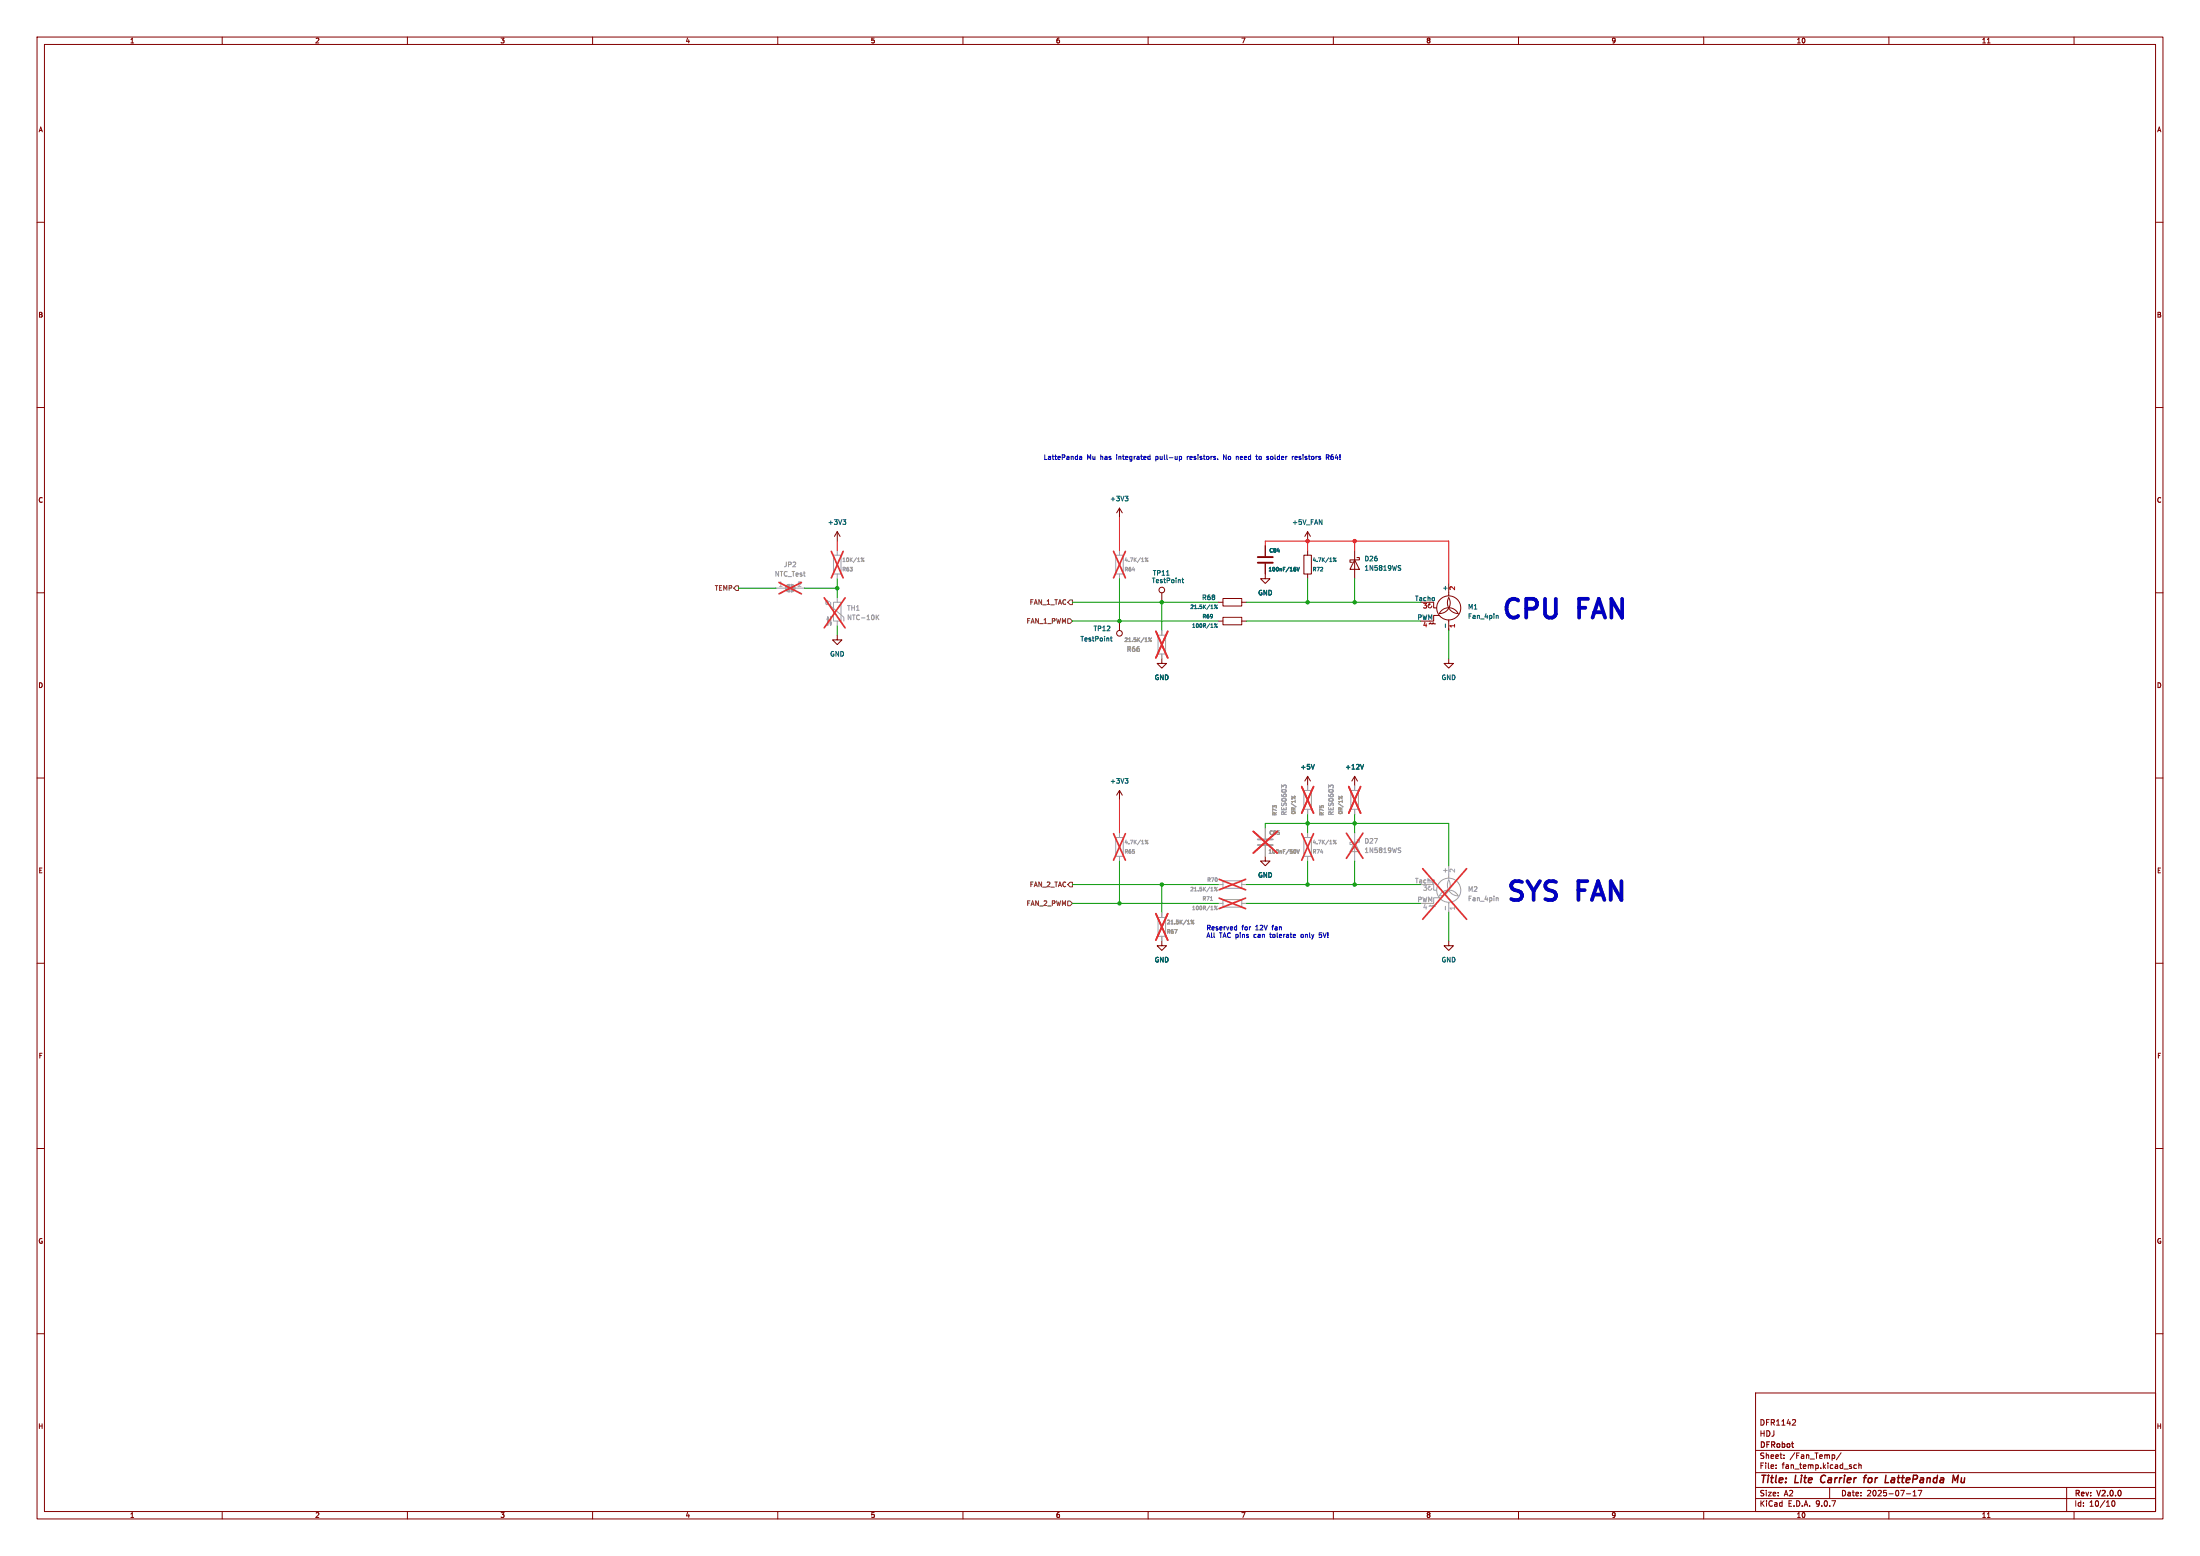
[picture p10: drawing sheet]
<svg xmlns="http://www.w3.org/2000/svg" width="594mm" height="420mm" viewBox="0 0 594 420" stroke-linecap="round" stroke-linejoin="round" font-family="sans-serif">
<g fill="none" stroke="#840000" stroke-width=".27">
<path d="M10 10h574v400h-574zM12 12h570v396h-570zM60 10v2M110 10v2M160 10v2M210 10v2M260 10v2M310 10v2M360 10v2M410 10v2M460 10v2M510 10v2"/>
<path d="M536.6 11.6h.7M560 10v2M10 60h2M582 60h2M10 110h2M582 110h2M302.3 137.2v2.5M302.3 137.2l-.8 1.2M302.3 137.2l.7 1.2M226.1 143.5l-.8 1.3M226.1 143.5l.7 1.3M226.1 143.5v2.6"/>
<path d="M341.6 152.1v4.1h1.3l-1.3 1.3-1.2-1.3h1.2M341.6 147.3v2.8M352 149.9h2.1v5h-2.1zM353.1 143.5l-.8 1.3M353.1 143.5l.7 1.3M353.1 143.5v2.6M353.1 148.6v1.3M353.1 154.9v1.3M365.8 151.1l1.2 2.6h-2.5zM365.8 148.6v7.6M366.4 150.5h.6v.6h-2.5v.7h.6M391.2 157.5v3.3"/>
<path d="M10 160h2M226.1 171.5v1.2h1.2l-1.2 1.3-1.3-1.3h1.3M302.3 167.6v2.6M313.7 177.8v1.3h1.3l-1.3 1.2-1.3-1.2h1.3M313.7 160v2.6M328.9 167.6h1.3M328.9 162.6h1.3M330.2 166.6h5.1v2.1h-5.1zM330.2 161.5h5.1v2.1h-5.1zM335.3 167.6h1.2M335.3 162.6h1.2M385.8 168.4h.3v-.3h.2v.3h.5v-.3h.3v.3h.5"/>
<path d="M385.8 162.9l.3 .2M386.1 163.1l-.5 .3 .1 .5 .6 .2 .3-.5M386.1 163.1l-.1 .2M387.1 162.6v1.5h.8M388.6 166.1h-1.5v1.5h-1M391.2 177.8v1.3h1.2l-1.2 1.2-1.3-1.2h1.3M391.2 161.3a2.86 2.86 0 0 1-2.6 4.3 2.84 2.84 0 0 1 2.6-1.6 2.84 2.84 0 0 1 2.5 1.6 2.92 2.92 0 0 1-2.5-4.3zM391.2 167.3v2.9M582 160h2M10 210h2M302.3 213.4v2.5M302.3 213.4l-.8 1.2"/>
<path d="M302.3 213.4l.7 1.2M353.1 209.6v2.5M353.1 209.6l-.8 1.2M353.1 209.6l.7 1.2M365.8 209.6v2.5M365.8 209.6l-.8 1.2M365.8 209.6l.7 1.2M582 210h2M341.6 231.1v1.3h1.3l-1.3 1.3-1.2-1.3h1.2M313.7 254v1.3h1.3l-1.3 1.2-1.3-1.2h1.3M391.2 254v1.3h1.2l-1.2 1.2-1.3-1.2h1.3M10 260h2"/>
<path d="M582 260h2M10 310h2M582 310h2M10 360h2M474 376h108v32h-108zM582 360h2M474 397.5h108M474 391.5h108M479.5 396.2v.2M479.5 395.4v.2M481.7 393.5v.2M481.7 392.7v.2"/>
<path d="M484.5 383.2l.3 .3-.1 .3-.8 .9h.9M495.2 392.7l.2 .3-.2 .6M497.1 392.1l-1.3 1.9M501.2 395.4h-.4l-.3 .3 .2 .6h.5M501.9 395.5l.6-.1v1M501.9 394.9v1.5M60 408v2M110 408v2M160 408v2M210 408v2M260 408v2M310 408v2"/>
<path d="M360 408v2M410 408v2M460 408v2M474 404.5h108M474 401.5h108M494 401.5v3M510 408v2M514.7 403.2h1.2M516.5 403.8h.9M516.5 402.7l.5-.4v1.5M517.9 402.3h1l-.7 1.5M536.6 409.6h.7"/>
<path d="M558 401.5v6.5M560 408v2M570.3 405.2l.2-.1a.8 .8 0 0 1 .6 .7 .8 .8 0 0 1-.6 .8l-.3-.6z"/>
<circle cx="313.7" cy="159.3" r=".76"/>
<circle cx="302.3" cy="170.9" r=".76"/>
<circle cx="391.2" cy="164.1" r="3.3"/>
</g>
<path d="M491.9 398.5l-.3 .8 .2 .8M503.1 398.9h.8M504 398.2l-.5 .3-.2 1.7M510.9 399.4l-.3 .3 .2 .5M527.4 398.2l.5 1.4 .8-1.4-.2 2M529.6 398.9l-.1 1 .2 .3M509 400.2h.9" fill="none" stroke="#840000" stroke-width=".4"/>
<g fill="none" stroke="#a1a1a1" stroke-width=".27">
<path d="M209.5 158.8h2.6M212.4 158l.7-.3v2.1a1.02 1.02 0 0 1-.9-.7 1.02 1.02 0 0 1 .2-1.1zM213.6 157.7a1.02 1.02 0 0 1 1 1.1 1.02 1.02 0 0 1-1 1zM214.6 158.8h2.6M225 149.9h2.1v5h-2.1zM226.1 148.6v1.3M226.1 154.9v1.3M301.2 149.9h2.1v5h-2.1zM302.3 148.6v1.3M302.3 154.9v1.3M223.5 162.3l-.1 .9-.3-.1-.2-.4M223.5 162.3l-.2-.2-.3 .2 .4 .3 .5-.3"/>
<path d="M224.3 162.6v1l3.5 3v1M225 162.6h2.1v5h-2.1zM226.1 161.3v1.3M226.1 167.6v1.3M312.7 171.5h2v5h-2zM313.7 170.2v1.3M313.7 176.5v1.3M346.5 212.2l.2-.3 .6 .3M346.5 212.3l-.5-.4v.8M352 213.4h2.1v5h-2.1zM353.1 212.1v1.3M353.1 218.4v1.3"/>
<path d="M359.2 212.3l-.5-.4v.8M359.2 212.2l.2-.3 .6 .3M364.7 213.4h2.1v5h-2.1zM365.8 212.1v1.3M365.8 218.4v1.3M301.2 226.1h2.1v5h-2.1zM302.3 224.8v1.3M302.3 231.1v1.3M328.9 238.8h1.3M330.2 237.7h5.1v2.1h-5.1zM335.3 238.8h1.2M341.6 223.5v2.8"/>
<path d="M341.6 228.3v2.8M352 226.1h2.1v5h-2.1zM353.1 224.8v1.3M353.1 231.1v1.3M365.8 227.3l1.2 2.6h-2.5zM365.8 224.8v7.6M366.4 226.7h.6v.6h-2.5v.7h.6M385.8 239.1l.3 .2M386.1 239.3l-.5 .3 .1 .5 .6 .2 .3-.5M386.1 239.3l-.1 .2M387.1 238.8v1.5h.8M391.2 237.5a2.86 2.86 0 0 1-2.6 4.3 2.84 2.84 0 0 1 2.6-1.6 2.84 2.84 0 0 1 2.5 1.6 2.92 2.92 0 0 1-2.5-4.3z"/>
<path d="M391.2 233.7v3.3M312.7 247.7h2v5h-2zM313.7 246.4v1.3M313.7 252.7v1.3M328.9 243.8h1.3M330.2 242.8h5.1v2.1h-5.1zM335.3 243.8h1.2M385.8 244.6h.3v-.3h.2v.3h.5v-.3h.3v.3h.5M388.6 242.3h-1.5v1.5h-1M391.2 243.5v2.9"/>
<circle cx="391.2" cy="240.3" r="3.3"/>
</g>
<g fill="none" stroke="#989898" stroke-width=".27">
<path d="M232.6 150.6l.2 .1-.2 .1M233.3 150.6l-.8 1M310 150.6l-.8 1M236.8 166.5l.5 .8M237.3 166l-.7 .7M310.9 172.2l-.8 1M348.7 214.9l1 .8M361.4 214.9l1 .8M310 226.8l-.8 1M328.7 239.5l-.8 1M349.6 229.3a.63 .63 0 0 1 0 1M350.2 229.3l.3 1 .3-1"/>
<path d="M360.8 226.8l-.8 1M377.7 229.5l.4 .1 .1 .3-.5 .2M377.7 228.9h.5M322.3 248.4l-.7 1M326.8 243h.6M328.7 244.6l-.8 1M390.3 244.6v1M404.3 242.3l-.3 .1"/>
<circle cx="233.1" cy="151.4" r=".14"/>
<circle cx="309.3" cy="150.7" r=".14"/>
<circle cx="309.8" cy="151.4" r=".14"/>
<circle cx="310.3" cy="172.3" r=".14"/>
<circle cx="310.7" cy="173" r=".14"/>
<circle cx="349.6" cy="215" r=".14"/>
<circle cx="362.3" cy="215" r=".14"/>
<circle cx="309.3" cy="226.9" r=".14"/>
<circle cx="309.8" cy="227.6" r=".14"/>
<circle cx="328" cy="239.6" r=".14"/>
<circle cx="360.1" cy="226.9" r=".14"/>
<circle cx="360.6" cy="227.6" r=".14"/>
<circle cx="321.7" cy="248.5" r=".14"/>
<circle cx="322.2" cy="249.2" r=".14"/>
<circle cx="328" cy="244.7" r=".14"/>
<circle cx="328.5" cy="245.4" r=".14"/>
<circle cx="328.5" cy="240.3" r=".14"/>
</g>
<g fill="none" stroke="#e12e31" stroke-width=".46">
<path d="M210.3 157.2l6.1 3.1M216.4 157.2l-6.1 3.1M224.5 148.8l3.2 7.2M227.7 148.8l-3.2 7.2M300.7 148.8l3.2 7.2M303.9 148.8l-3.2 7.2M222.5 161.4l5.7 8.1M228.2 161.4l-5.7 8.1M312.1 170.4l3.2 7.2M315.3 170.4l-3.2 7.2M351.5 212.3l3.2 7.2M354.7 212.3l-3.2 7.2"/>
<path d="M364.2 212.3l3.2 7.2M367.4 212.3l-3.2 7.2M300.7 225l3.2 7.2M303.9 225l-3.2 7.2M329.2 237.3l7.1 2.9M336.3 237.3l-7.1 2.9M338.4 224.4l6.5 5.9M344.9 224.4l-6.5 5.9M351.5 225l3.2 7.2M354.7 225l-3.2 7.2M363.5 224.9l4.5 6.8M368 224.9l-4.5 6.8"/>
<path d="M384.1 234.5l11.9 13.6M396 234.5l-11.9 13.6M312.1 246.6l3.2 7.2M315.3 246.6l-3.2 7.2M329.2 242.4l7.1 2.9M336.3 242.4l-7.1 2.9"/>
</g>
<path d="M339.6 226.6h4.1M339.6 228.1h4.1" fill="none" stroke="#a1a1a1" stroke-width=".51"/>
<g fill="none" stroke="#006464" stroke-width=".27">
<path d="M303.8 133.9h.8l-.5 .5M304.3 134.4l.3 .3-.3 .5M227.6 140.3h.8l-.5 .5M228.1 140.8l.3 .2-.3 .5M315 155.3h.7M319.1 156.5h.5M319.3 156v1.1l.3 .2M349.5 153.5l.4 .2-.1 .3-.3 .1M349.6 153.1h.2M350.2 153.1l.3 1 .3-1M360.8 150.6l-.8 1M377.7 153.3l.4 .1 .1 .3-.5 .2"/>
<path d="M377.7 152.7h.5M299.8 172.2h.5M300 171.8v1.1l.3 .1M328.7 168.4l-.8 1M328.7 163.3l-.8 1M390.3 168.4v1M303.8 210.1h.8l-.5 .5M304.3 210.6l.3 .3-.3 .5M354.9 206.3l-.4 1.3M368.2 206.3l-.4 1.3"/>
<circle cx="360.1" cy="150.7" r=".14"/>
<circle cx="360.6" cy="151.4" r=".14"/>
<circle cx="328" cy="168.5" r=".14"/>
<circle cx="328.1" cy="163.4" r=".14"/>
<circle cx="328.5" cy="169.2" r=".14"/>
<circle cx="328.5" cy="164.1" r=".14"/>
</g>
<g fill="#a1a1a1" stroke="#a1a1a1" stroke-width=".27">
<path d="M223.5 166.5l.3 .8h-.5l.2-.8v2.3z"/>
<path d="M224.3 166.5v2.3l-.3-.8h.5l-.2 .8z"/>
<path d="M212.4 158l.7-.3v2.1a1.02 1.02 0 0 1-.9-.7 1.02 1.02 0 0 1 .2-1.1z"/>
<path d="M213.6 157.7a1.02 1.02 0 0 1 1 1.1 1.02 1.02 0 0 1-1 1z"/>
</g>
<path d="M339.6 150.4h4.1M339.6 151.9h4.1" fill="none" stroke="#840000" stroke-width=".51"/>
<path d="M198.8 158.1h.6v1.3h-.6l-.7-.6zM288.3 167h.6l.7 .6-.7 .7h-.6zM288.9 161.9h.7v1.3h-.7l-.6-.6zM288.9 238.1h.7v1.3h-.7l-.6-.6zM288.3 243.2h.6l.7 .6-.7 .7h-.6z" fill="none" stroke="#725600" stroke-width=".27"/>
<g fill="none" stroke="#009600" stroke-width=".27">
<path d="M199.4 158.8h10.1M217.2 158.8h8.9M226.1 156.2v5.1M302.3 156.2v11.4M353.1 156.2v6.4M365.8 156.2v6.4M226.1 168.9v2.6M289.6 162.6h39.3M289.6 167.6h39.3M313.7 162.6v7.6M336.5 162.6h47M336.5 167.6h47"/>
<path d="M391.2 170.2v7.6M353.1 219.7v5.1M365.8 219.7v5.1M289.6 238.8h39.3M302.3 232.4v11.4M313.7 238.8v7.6M336.5 238.8h47M341.6 223.5v-1.2h49.6v11.4M353.1 232.4v6.4M365.8 232.4v6.4M289.6 243.8h39.3M336.5 243.8h47"/>
<path d="M391.2 246.4v7.6"/>
</g>
<path d="M302.3 139.7v8.9M226.1 146.1v2.5M341.6 147.3v-1.2h49.6v11.4M353.1 146.1v2.5M365.8 146.1v2.5M302.3 215.9v8.9" fill="none" stroke="#ff0f00" stroke-width=".27"/>
<g fill="none" stroke="#0000c2" stroke-width=".27">
<path d="M291.5 123.2h.4l.2 .2v.6h-.5l-.1-.4 .6-.1M310 123.2h.5M310.5 122.8v1.2h-.5M318.4 123.2h.4l.2 .2-.1 .6h-.5M318.4 123.2v1.3M320.6 123.2v.8M320.8 123.2l-.2 .2M328.8 123.9v.1M330.3 124v-1.2l.8 1.2M334 123.2l.3 .2M339.1 123.2h.4M339.2 123.8l.3 .2"/>
<path d="M342.4 123.6l.2 .2-.2 .2M342.4 123.2h.1M349.3 123.2l-.4 .2M350.1 123.2l-.5 .2 .1 .6h.4M350.2 123.5l-.6 .1M358.1 123.4h.6l.1-.5-.7-.1v1.2M358.4 123.4l.4 .6M359.5 122.9l-.2 .9 .3 .2M359.6 123.2l-.3 .3M333.5 250.2h.4M333.9 249.7v1.3M333.9 250.9l-.4 .1"/>
<path d="M351.4 252.3v.7M356.1 252.9l.5 .2M356.8 251.8h-.6l-.1 .6 .5-.1"/>
</g>
<g fill="#009600" stroke="#009600" stroke-width=".27">
<circle cx="353.1" cy="238.8" r=".46"/>
<circle cx="353.1" cy="222.3" r=".46"/>
<circle cx="365.8" cy="222.3" r=".46"/>
<circle cx="365.8" cy="238.8" r=".46"/>
<circle cx="302.3" cy="243.8" r=".46"/>
<circle cx="313.7" cy="238.8" r=".46"/>
<circle cx="313.7" cy="162.6" r=".46"/>
<circle cx="302.3" cy="167.6" r=".46"/>
<circle cx="226.1" cy="158.8" r=".46"/>
<circle cx="365.8" cy="162.6" r=".46"/>
<circle cx="353.1" cy="162.6" r=".46"/>
</g>
<g fill="#ff0f00" stroke="#ff0f00" stroke-width=".27">
<circle cx="353.1" cy="146.1" r=".46"/>
<circle cx="365.8" cy="146.1" r=".46"/>
</g>
<g font-size="7.1" fill="#0000c2">
<text x="405.1" y="167.4">CPU</text>
<text x="426.5" y="167.4">FAN</text>
<text x="406.4" y="243.6">SYS</text>
<text x="426.3" y="243.6">FAN</text>
</g>
<g font-size="2.8" fill="#840000">
<text x="475" y="400.9">Title:</text>
<text x="484.7" y="400.9">Lite</text>
<text x="492.4" y="400.9">Carrier</text>
<text x="504.9" y="400.9">for</text>
<text x="511.4" y="400.9">LattePanda</text>
<text x="530.4" y="400.9">Mu</text>
</g>
<g font-size="2.1" fill="#840000">
<text x="475" y="388">HDJ</text>
<text x="475" y="385">DFR1142</text>
<text x="475" y="394">Sheet:</text>
<text x="475" y="391.2">DFRobot</text>
<text x="483.2" y="394">/Fan_Temp/</text>
<text x="475" y="396.7">File:</text>
<text x="481.1" y="396.7">fan_temp.kicad_sch</text>
<text x="475" y="406.9">KiCad</text>
<text x="475" y="404.1">Size:</text>
<text x="481.7" y="404.1">A2</text>
<text x="482.7" y="406.9">E.D.A.</text>
<text x="490.3" y="406.9">9.0.7</text>
<text x="497" y="404.1">Date:</text>
<text x="504" y="404.1">2025-07-17</text>
<text x="560" y="404.3">Rev:</text>
<text x="560" y="406.9">Id:</text>
<text x="564.1" y="406.9">10/10</text>
<text x="566.4" y="404.3">V2.0.0</text>
</g>
<g font-size="1.8" fill="#840000">
<text x="35" y="11.9">1</text>
<text x="85" y="11.9">2</text>
<text x="135" y="11.9">3</text>
<text x="185" y="11.9">4</text>
<text x="235" y="11.9">5</text>
<text x="285" y="11.9">6</text>
<text x="335" y="11.9">7</text>
<text x="385" y="11.9">8</text>
<text x="435" y="11.9">9</text>
<text x="485" y="11.9">10</text>
<text x="535" y="11.9">11</text>
<text x="10.3" y="35.9">A</text>
<text x="582.3" y="35.9">A</text>
<text x="10.3" y="85.9">B</text>
<text x="582.3" y="85.9">B</text>
<text x="10.3" y="135.9">C</text>
<text x="582.3" y="135.9">C</text>
<text x="10.3" y="185.9">D</text>
<text x="582.3" y="185.9">D</text>
<text x="10.3" y="235.9">E</text>
<text x="582.3" y="235.9">E</text>
<text x="10.3" y="285.9">F</text>
<text x="582.3" y="285.9">F</text>
<text x="10.3" y="335.9">G</text>
<text x="582.3" y="335.9">G</text>
<text x="10.2" y="385.9">H</text>
<text x="582.2" y="385.9">H</text>
<text x="35" y="409.9">1</text>
<text x="85" y="409.9">2</text>
<text x="135" y="409.9">3</text>
<text x="185" y="409.9">4</text>
<text x="235" y="409.9">5</text>
<text x="285" y="409.9">6</text>
<text x="335" y="409.9">7</text>
<text x="385" y="409.9">8</text>
<text x="435" y="409.9">9</text>
<text x="485" y="409.9">10</text>
<text x="535" y="409.9">11</text>
</g>
<g font-size="1.8" fill="#0000c2">
<text x="281.7" y="124.3">LattePanda</text>
<text x="293.4" y="124.3">Mu</text>
<text x="297.2" y="124.3">has</text>
<text x="301.7" y="124.3">integrated</text>
<text x="312.5" y="124.3">pull-up</text>
<text x="321.2" y="124.3">resistors.</text>
<text x="331.2" y="124.3">No</text>
<text x="334.8" y="124.3">need</text>
<text x="340.5" y="124.3">to</text>
<text x="343.5" y="124.3">solder</text>
<text x="350.5" y="124.3">resistors</text>
<text x="359.9" y="124.3">R64!</text>
<text x="325.6" y="251.4">Reserved</text>
<text x="335.3" y="251.4">for</text>
<text x="339.1" y="251.4">12V</text>
<text x="343.8" y="251.4">fan</text>
<text x="325.6" y="253.5">All</text>
<text x="329.2" y="253.5">TAC pins</text>
<text x="338.8" y="253.5">can</text>
<text x="343.4" y="253.5">tolerate</text>
<text x="351.9" y="253.5">only</text>
<text x="357" y="253.5">5V!</text>
</g>
<g font-size="1.8" fill="#006464">
<text x="299.6" y="135.5">+3V3</text>
<text x="223.4" y="141.8">+3V3</text>
<text x="348.8" y="141.8">+5V_FAN</text>
<text x="311.2" y="155.5">TP11</text>
<text x="368.3" y="154.2">1N5819WS</text>
<text x="368.3" y="151.7">D26</text>
<text x="310.9" y="157.6">TestPoint</text>
<text x="339.6" y="160.9">GND</text>
<text x="324.4" y="162.2">R68</text>
<text x="382" y="162.3">Tacho</text>
<text x="382.6" y="167.4">PWM</text>
<text x="396.2" y="164.7">M1</text>
<text x="396.2" y="167.2">Fan_4pin</text>
<text x="291.6" y="173.3">TestPoint</text>
<text x="295.2" y="170.5">TP12</text>
<text x="224" y="177.4">GND</text>
<text x="311.7" y="183.7">GND</text>
<text x="389.1" y="183.7">GND</text>
<text x="351" y="207.9">+5V</text>
<text x="363.1" y="207.9">+12V</text>
<text x="299.6" y="211.7">+3V3</text>
<text x="339.6" y="237.1">GND</text>
<text x="311.7" y="259.9">GND</text>
<text x="389.1" y="259.9">GND</text>
</g>
<g font-size="1.8" fill="#989898">
<text x="209.1" y="155.8">NTC_Test</text>
<text x="211.5" y="153.3">JP2</text>
<text x="228.6" y="167.6">NTC-10K</text>
<text x="228.6" y="165">TH1</text>
<text x="304.1" y="176.1">R66</text>
<text x="368.3" y="227.9">D27</text>
<text x="368.3" y="230.4">1N5819WS</text>
<text x="382" y="238.5">Tacho</text>
<text x="382.6" y="243.6">PWM</text>
<text x="396.2" y="240.9">M2</text>
<text x="396.2" y="243.4">Fan_4pin</text>
</g>
<g font-size="1.8" fill="#725600">
<text x="192.9" y="159.6">TEMP</text>
<text x="277.9" y="163.4">FAN_1_TAC</text>
<text x="277.1" y="168.5">FAN_1_PWM</text>
<text x="277.9" y="239.6">FAN_2_TAC</text>
<text x="277.1" y="244.7">FAN_2_PWM</text>
</g>
<g font-size="1.8" fill="#aaa">
<text x="210.1" y="158.5">1</text>
<text x="215.2" y="158.5">2</text>
<text x="390.9" y="235.8" transform="rotate(-90 390.9 235.8)">+</text>
<text x="393.1" y="235.7" transform="rotate(-90 393.1 235.7)">2</text>
<text x="384.1" y="240.7">3</text>
<text x="384.1" y="245.8">4</text>
<text x="393.1" y="245.8" transform="rotate(-90 393.1 245.8)">1</text>
</g>
<g font-size="1.8" fill="#a90000">
<text x="390.9" y="159.6" transform="rotate(-90 390.9 159.6)">+</text>
<text x="393.1" y="159.5" transform="rotate(-90 393.1 159.5)">2</text>
<text x="384.1" y="164.5">3</text>
<text x="384.1" y="169.6">4</text>
<text x="393.1" y="169.6" transform="rotate(-90 393.1 169.6)">1</text>
</g>
<g font-size="1.8" fill="#a1a1a1">
<text x="347.6" y="220.2" transform="rotate(-90 347.6 220.2)">RES0603</text>
<text x="360.3" y="220.2" transform="rotate(-90 360.3 220.2)">RES0603</text>
</g>
<g font-size="1.4" fill="#006464">
<text x="342.6" y="149.3">C84</text>
<text x="342.4" y="154.4">100nF/16V</text>
<text x="354.3" y="151.9">4.7K/1%</text>
<text x="354.3" y="154.4">R72</text>
<text x="321.3" y="164.6">21.5K/1%</text>
<text x="324.5" y="167.1">R69</text>
<text x="321.7" y="169.6">100R/1%</text>
</g>
<g font-size="1.4" fill="#989898">
<text x="227.3" y="151.9">10K/1%</text>
<text x="227.3" y="154.4">R63</text>
<text x="303.5" y="151.9">4.7K/1%</text>
<text x="303.5" y="154.4">R64</text>
<text x="303.5" y="173.4">21.5K/1%</text>
<text x="344.9" y="220.3" transform="rotate(-90 344.9 220.3)">R73</text>
<text x="350" y="219.9" transform="rotate(-90 350 219.9)">0R/1%</text>
<text x="357.6" y="220.3" transform="rotate(-90 357.6 220.3)">R75</text>
<text x="362.7" y="219.9" transform="rotate(-90 362.7 219.9)">0R/1%</text>
<text x="342.6" y="225.5">C85</text>
<text x="303.5" y="228.1">4.7K/1%</text>
<text x="303.5" y="230.6">R65</text>
<text x="342.4" y="230.6">100nF/50V</text>
<text x="354.3" y="228.1">4.7K/1%</text>
<text x="354.3" y="230.6">R74</text>
<text x="325.8" y="238.2">R70</text>
<text x="321.2" y="240.8">21.5K/1%</text>
<text x="321.7" y="245.8">100R/1%</text>
<text x="324.5" y="243.3">R71</text>
<text x="314.9" y="249.6">21.5K/1%</text>
<text x="314.9" y="252.2">R67</text>
</g>
</svg>
